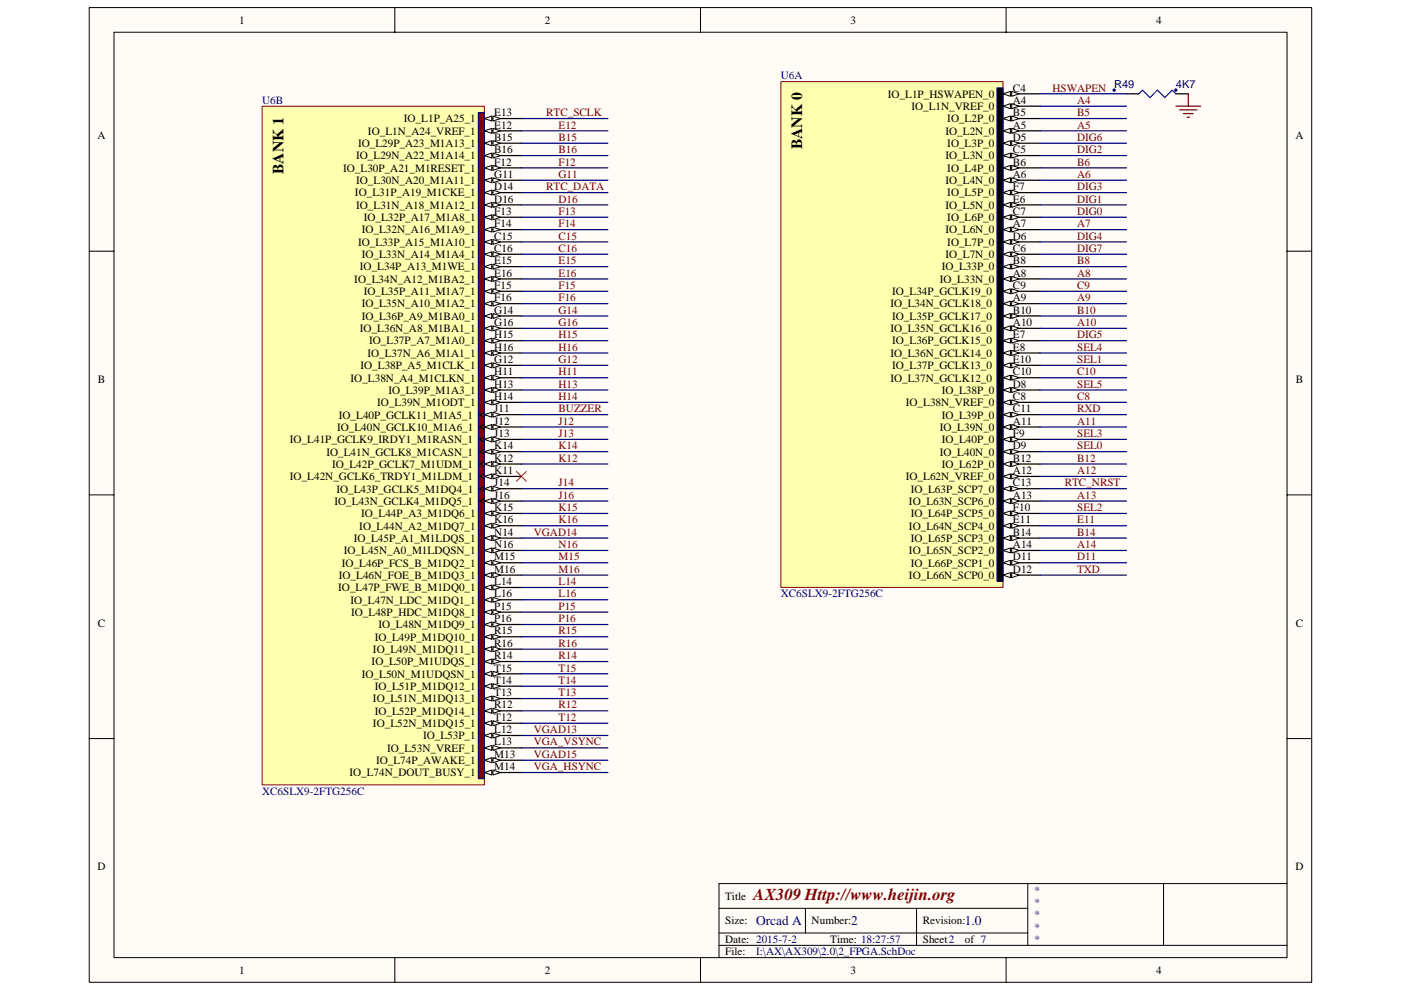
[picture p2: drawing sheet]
<svg xmlns="http://www.w3.org/2000/svg" width="297mm" height="210mm" viewBox="0 0 297 210" stroke-linecap="round" stroke-linejoin="round" font-family="sans-serif">
<path d="M18.9 1.6h259.2v206.7h-259.2z" fill="#fffcf8"/>
<path d="M18.9 1.6h259.2v206.7h-259.2z" fill="none" stroke="#000" stroke-width=".21"/>
<path d="M24.2 6.9h248.7v196.2h-248.7z" fill="#fffcf8"/>
<g fill="none" stroke="#000" stroke-width=".21">
<path d="M24.2 6.8h248.7v196.3h-248.7zM83.7 1.6v5.2M148.5 1.6v5.2M213.3 1.6v5.2M18.9 53.3h5.2M272.9 53.3h5.2M18.9 105h5.2M272.9 105h5.2M18.9 156.7h5.2M272.9 156.7h5.2M152.4 197.9h65.5M152.4 192.7h65.5"/>
<path d="M170.8 192.7v5.2M194.3 192.7v7.8M217.9 187.4v13.1M246.7 187.4h-94.3v15.7M272.9 187.4h-26.2v13.1M83.7 203.1v5.3M148.5 203.1v5.3M152.4 200.5h120.5M213.3 203.1v5.3"/>
</g>
<path d="M55.6 22.6h47.1v143.9h-47.1z" fill="#ffffb0"/>
<path d="M55.6 22.5h47.1v144h-47.1z" fill="none" stroke="#800000" stroke-width=".21"/>
<path d="M101.4 23.9h1.3v141.3h-1.3z" fill="#800000"/>
<path d="M101.4 23.9h1.3v141.3h-1.3z" fill="none" stroke="#000080" stroke-width=".21"/>
<path d="M102.7 25.1h7.9" fill="none" stroke="#000" stroke-width=".26"/>
<g fill="#fffcf8" stroke="#000" stroke-width=".21">
<path d="M102.7 25.1l1.6-.5v1.1z"/>
<path d="M104.5 24.6l1.6 .5-1.6 .6z"/>
</g>
<path d="M102.7 27.7h7.9" fill="none" stroke="#000" stroke-width=".26"/>
<g fill="#fffcf8" stroke="#000" stroke-width=".21">
<path d="M102.7 27.7l1.6-.5v1.1z"/>
<path d="M104.5 27.2l1.6 .5-1.6 .6z"/>
</g>
<path d="M102.7 30.4h7.9" fill="none" stroke="#000" stroke-width=".26"/>
<g fill="#fffcf8" stroke="#000" stroke-width=".21">
<path d="M102.7 30.4l1.6-.6v1.1z"/>
<path d="M104.5 29.8l1.6 .6-1.6 .5z"/>
</g>
<path d="M102.7 33h7.9" fill="none" stroke="#000" stroke-width=".26"/>
<g fill="#fffcf8" stroke="#000" stroke-width=".21">
<path d="M102.7 33l1.6-.5v1z"/>
<path d="M104.5 32.5l1.6 .5-1.6 .5z"/>
</g>
<path d="M102.7 35.6h7.9" fill="none" stroke="#000" stroke-width=".26"/>
<g fill="#fffcf8" stroke="#000" stroke-width=".21">
<path d="M102.7 35.6l1.6-.5v1z"/>
<path d="M104.5 35.1l1.6 .5-1.6 .5z"/>
</g>
<path d="M102.7 38.2h7.9" fill="none" stroke="#000" stroke-width=".26"/>
<g fill="#fffcf8" stroke="#000" stroke-width=".21">
<path d="M102.7 38.2l1.6-.5v1.1z"/>
<path d="M104.5 37.7l1.6 .5-1.6 .6z"/>
</g>
<path d="M102.7 40.9h7.9" fill="none" stroke="#000" stroke-width=".26"/>
<g fill="#fffcf8" stroke="#000" stroke-width=".21">
<path d="M102.7 40.9l1.6-.6v1.1z"/>
<path d="M104.5 40.3l1.6 .6-1.6 .5z"/>
</g>
<path d="M102.7 43.5h7.9" fill="none" stroke="#000" stroke-width=".26"/>
<g fill="#fffcf8" stroke="#000" stroke-width=".21">
<path d="M102.7 43.5l1.6-.6v1.1z"/>
<path d="M104.5 42.9l1.6 .6-1.6 .5z"/>
</g>
<path d="M102.7 46.1h7.9" fill="none" stroke="#000" stroke-width=".26"/>
<g fill="#fffcf8" stroke="#000" stroke-width=".21">
<path d="M102.7 46.1l1.6-.5v1z"/>
<path d="M104.5 45.6l1.6 .5-1.6 .5z"/>
</g>
<path d="M102.7 48.7h7.9" fill="none" stroke="#000" stroke-width=".26"/>
<g fill="#fffcf8" stroke="#000" stroke-width=".21">
<path d="M102.7 48.7l1.6-.5v1z"/>
<path d="M104.5 48.2l1.6 .5-1.6 .5z"/>
</g>
<path d="M102.7 51.3h7.9" fill="none" stroke="#000" stroke-width=".26"/>
<g fill="#fffcf8" stroke="#000" stroke-width=".21">
<path d="M102.7 51.3l1.6-.5v1z"/>
<path d="M104.5 50.8l1.6 .5-1.6 .5z"/>
</g>
<path d="M102.7 53.9h7.9" fill="none" stroke="#000" stroke-width=".26"/>
<g fill="#fffcf8" stroke="#000" stroke-width=".21">
<path d="M102.7 53.9l1.6-.5v1.1z"/>
<path d="M104.5 53.4l1.6 .5-1.6 .6z"/>
</g>
<path d="M102.7 56.6h7.9" fill="none" stroke="#000" stroke-width=".26"/>
<g fill="#fffcf8" stroke="#000" stroke-width=".21">
<path d="M102.7 56.6l1.6-.6v1.1z"/>
<path d="M104.5 56l1.6 .6-1.6 .5z"/>
</g>
<path d="M102.7 59.2h7.9" fill="none" stroke="#000" stroke-width=".26"/>
<g fill="#fffcf8" stroke="#000" stroke-width=".21">
<path d="M102.7 59.2l1.6-.5v1z"/>
<path d="M104.5 58.7l1.6 .5-1.6 .5z"/>
</g>
<path d="M102.7 61.8h7.9" fill="none" stroke="#000" stroke-width=".26"/>
<g fill="#fffcf8" stroke="#000" stroke-width=".21">
<path d="M102.7 61.8l1.6-.5v1z"/>
<path d="M104.5 61.3l1.6 .5-1.6 .5z"/>
</g>
<path d="M102.7 64.4h7.9" fill="none" stroke="#000" stroke-width=".26"/>
<g fill="#fffcf8" stroke="#000" stroke-width=".21">
<path d="M102.7 64.4l1.6-.5v1z"/>
<path d="M104.5 63.9l1.6 .5-1.6 .5z"/>
</g>
<path d="M102.7 67h7.9" fill="none" stroke="#000" stroke-width=".26"/>
<g fill="#fffcf8" stroke="#000" stroke-width=".21">
<path d="M102.7 67l1.6-.5v1z"/>
<path d="M104.5 66.5l1.6 .5-1.6 .5z"/>
</g>
<path d="M102.7 69.6h7.9" fill="none" stroke="#000" stroke-width=".26"/>
<g fill="#fffcf8" stroke="#000" stroke-width=".21">
<path d="M102.7 69.6l1.6-.5v1.1z"/>
<path d="M104.5 69.1l1.6 .5-1.6 .6z"/>
</g>
<path d="M102.7 72.3h7.9" fill="none" stroke="#000" stroke-width=".26"/>
<g fill="#fffcf8" stroke="#000" stroke-width=".21">
<path d="M102.7 72.3l1.6-.6v1.1z"/>
<path d="M104.5 71.7l1.6 .6-1.6 .5z"/>
</g>
<path d="M102.7 74.9h7.9" fill="none" stroke="#000" stroke-width=".26"/>
<g fill="#fffcf8" stroke="#000" stroke-width=".21">
<path d="M102.7 74.9l1.6-.6v1.1z"/>
<path d="M104.5 74.3l1.6 .6-1.6 .5z"/>
</g>
<path d="M102.7 77.5h7.9" fill="none" stroke="#000" stroke-width=".26"/>
<g fill="#fffcf8" stroke="#000" stroke-width=".21">
<path d="M102.7 77.5l1.6-.5v1z"/>
<path d="M104.5 77l1.6 .5-1.6 .5z"/>
</g>
<path d="M102.7 80.1h7.9" fill="none" stroke="#000" stroke-width=".26"/>
<g fill="#fffcf8" stroke="#000" stroke-width=".21">
<path d="M102.7 80.1l1.6-.5v1z"/>
<path d="M104.5 79.6l1.6 .5-1.6 .5z"/>
</g>
<path d="M102.7 82.7h7.9" fill="none" stroke="#000" stroke-width=".26"/>
<g fill="#fffcf8" stroke="#000" stroke-width=".21">
<path d="M102.7 82.7l1.6-.5v1z"/>
<path d="M104.5 82.2l1.6 .5-1.6 .5z"/>
</g>
<path d="M102.7 85.3h7.9" fill="none" stroke="#000" stroke-width=".26"/>
<g fill="#fffcf8" stroke="#000" stroke-width=".21">
<path d="M102.7 85.3l1.6-.5v1.1z"/>
<path d="M104.5 84.8l1.6 .5-1.6 .6z"/>
</g>
<path d="M102.7 87.9h7.9" fill="none" stroke="#000" stroke-width=".26"/>
<path d="M102.7 87.4l-1.1 .5 1.1 .6" fill="none" stroke="#000" stroke-width=".21"/>
<g fill="#fffcf8" stroke="#000" stroke-width=".21">
<path d="M102.7 87.9l1.6-.5v1.1z"/>
<path d="M104.5 87.4l1.6 .5-1.6 .6z"/>
</g>
<path d="M102.7 90.6h7.9" fill="none" stroke="#000" stroke-width=".26"/>
<path d="M102.7 90l-1.1 .6 1.1 .5" fill="none" stroke="#000" stroke-width=".21"/>
<g fill="#fffcf8" stroke="#000" stroke-width=".21">
<path d="M102.7 90.6l1.6-.6v1.1z"/>
<path d="M104.5 90l1.6 .6-1.6 .5z"/>
</g>
<path d="M102.7 93.2h7.9" fill="none" stroke="#000" stroke-width=".26"/>
<path d="M102.7 92.7l-1.1 .5 1.1 .5" fill="none" stroke="#000" stroke-width=".21"/>
<g fill="#fffcf8" stroke="#000" stroke-width=".21">
<path d="M102.7 93.2l1.6-.5v1z"/>
<path d="M104.5 92.7l1.6 .5-1.6 .5z"/>
</g>
<path d="M102.7 95.8h7.9" fill="none" stroke="#000" stroke-width=".26"/>
<path d="M102.7 95.3l-1.1 .5 1.1 .5" fill="none" stroke="#000" stroke-width=".21"/>
<g fill="#fffcf8" stroke="#000" stroke-width=".21">
<path d="M102.7 95.8l1.6-.5v1z"/>
<path d="M104.5 95.3l1.6 .5-1.6 .5z"/>
</g>
<path d="M102.7 98.4h7.9" fill="none" stroke="#000" stroke-width=".26"/>
<path d="M102.7 97.9l-1.1 .5 1.1 .6" fill="none" stroke="#000" stroke-width=".21"/>
<g fill="#fffcf8" stroke="#000" stroke-width=".21">
<path d="M102.7 98.4l1.6-.5v1.1z"/>
<path d="M104.5 97.9l1.6 .5-1.6 .6z"/>
</g>
<path d="M102.7 101h7.9" fill="none" stroke="#000" stroke-width=".26"/>
<path d="M102.7 100.5l-1.1 .5 1.1 .6" fill="none" stroke="#000" stroke-width=".21"/>
<g fill="#fffcf8" stroke="#000" stroke-width=".21">
<path d="M102.7 101l1.6-.5v1.1z"/>
<path d="M104.5 100.5l1.6 .5-1.6 .6z"/>
</g>
<path d="M102.7 103.7h7.9" fill="none" stroke="#000" stroke-width=".26"/>
<path d="M102.7 103.1l-1.1 .6 1.1 .5" fill="none" stroke="#000" stroke-width=".21"/>
<g fill="#fffcf8" stroke="#000" stroke-width=".21">
<path d="M102.7 103.7l1.6-.6v1.1z"/>
<path d="M104.5 103.1l1.6 .6-1.6 .5z"/>
</g>
<path d="M102.7 106.3h7.9" fill="none" stroke="#000" stroke-width=".26"/>
<path d="M102.7 105.7l-1.1 .6 1.1 .5" fill="none" stroke="#000" stroke-width=".21"/>
<g fill="#fffcf8" stroke="#000" stroke-width=".21">
<path d="M102.7 106.3l1.6-.6v1.1z"/>
<path d="M104.5 105.7l1.6 .6-1.6 .5z"/>
</g>
<path d="M102.7 108.9h7.9" fill="none" stroke="#000" stroke-width=".26"/>
<g fill="#fffcf8" stroke="#000" stroke-width=".21">
<path d="M102.7 108.9l1.6-.5v1z"/>
<path d="M104.5 108.4l1.6 .5-1.6 .5z"/>
</g>
<path d="M102.7 111.5h7.9" fill="none" stroke="#000" stroke-width=".26"/>
<g fill="#fffcf8" stroke="#000" stroke-width=".21">
<path d="M102.7 111.5l1.6-.5v1z"/>
<path d="M104.5 111l1.6 .5-1.6 .5z"/>
</g>
<path d="M102.7 114.1h7.9" fill="none" stroke="#000" stroke-width=".26"/>
<g fill="#fffcf8" stroke="#000" stroke-width=".21">
<path d="M102.7 114.1l1.6-.5v1.1z"/>
<path d="M104.5 113.6l1.6 .5-1.6 .6z"/>
</g>
<path d="M102.7 116.8h7.9" fill="none" stroke="#000" stroke-width=".26"/>
<g fill="#fffcf8" stroke="#000" stroke-width=".21">
<path d="M102.7 116.8l1.6-.6v1.1z"/>
<path d="M104.5 116.2l1.6 .6-1.6 .5z"/>
</g>
<path d="M102.7 119.4h7.9" fill="none" stroke="#000" stroke-width=".26"/>
<g fill="#fffcf8" stroke="#000" stroke-width=".21">
<path d="M102.7 119.4l1.6-.5v1z"/>
<path d="M104.5 118.9l1.6 .5-1.6 .5z"/>
</g>
<path d="M102.7 122h7.9" fill="none" stroke="#000" stroke-width=".26"/>
<g fill="#fffcf8" stroke="#000" stroke-width=".21">
<path d="M102.7 122l1.6-.5v1z"/>
<path d="M104.5 121.5l1.6 .5-1.6 .5z"/>
</g>
<path d="M102.7 124.6h7.9" fill="none" stroke="#000" stroke-width=".26"/>
<g fill="#fffcf8" stroke="#000" stroke-width=".21">
<path d="M102.7 124.6l1.6-.5v1z"/>
<path d="M104.5 124.1l1.6 .5-1.6 .5z"/>
</g>
<path d="M102.7 127.2h7.9" fill="none" stroke="#000" stroke-width=".26"/>
<g fill="#fffcf8" stroke="#000" stroke-width=".21">
<path d="M102.7 127.2l1.6-.5v1z"/>
<path d="M104.5 126.7l1.6 .5-1.6 .5z"/>
</g>
<path d="M102.7 129.8h7.9" fill="none" stroke="#000" stroke-width=".26"/>
<g fill="#fffcf8" stroke="#000" stroke-width=".21">
<path d="M102.7 129.8l1.6-.5v1.1z"/>
<path d="M104.5 129.3l1.6 .5-1.6 .6z"/>
</g>
<path d="M102.7 132.5h7.9" fill="none" stroke="#000" stroke-width=".26"/>
<g fill="#fffcf8" stroke="#000" stroke-width=".21">
<path d="M102.7 132.5l1.6-.6v1.1z"/>
<path d="M104.5 131.9l1.6 .6-1.6 .5z"/>
</g>
<path d="M102.7 135.1h7.9" fill="none" stroke="#000" stroke-width=".26"/>
<g fill="#fffcf8" stroke="#000" stroke-width=".21">
<path d="M102.7 135.1l1.6-.5v1z"/>
<path d="M104.5 134.6l1.6 .5-1.6 .5z"/>
</g>
<path d="M102.7 137.7h7.9" fill="none" stroke="#000" stroke-width=".26"/>
<g fill="#fffcf8" stroke="#000" stroke-width=".21">
<path d="M102.7 137.7l1.6-.5v1z"/>
<path d="M104.5 137.2l1.6 .5-1.6 .5z"/>
</g>
<path d="M102.7 140.3h7.9" fill="none" stroke="#000" stroke-width=".26"/>
<g fill="#fffcf8" stroke="#000" stroke-width=".21">
<path d="M102.7 140.3l1.6-.5v1z"/>
<path d="M104.5 139.8l1.6 .5-1.6 .5z"/>
</g>
<path d="M102.7 142.9h7.9" fill="none" stroke="#000" stroke-width=".26"/>
<g fill="#fffcf8" stroke="#000" stroke-width=".21">
<path d="M102.7 142.9l1.6-.5v1z"/>
<path d="M104.5 142.4l1.6 .5-1.6 .5z"/>
</g>
<path d="M102.7 145.5h7.9" fill="none" stroke="#000" stroke-width=".26"/>
<g fill="#fffcf8" stroke="#000" stroke-width=".21">
<path d="M102.7 145.5l1.6-.5v1.1z"/>
<path d="M104.5 145l1.6 .5-1.6 .6z"/>
</g>
<path d="M102.7 148.2h7.9" fill="none" stroke="#000" stroke-width=".26"/>
<g fill="#fffcf8" stroke="#000" stroke-width=".21">
<path d="M102.7 148.2l1.6-.6v1.1z"/>
<path d="M104.5 147.6l1.6 .6-1.6 .5z"/>
</g>
<path d="M102.7 150.8h7.9" fill="none" stroke="#000" stroke-width=".26"/>
<g fill="#fffcf8" stroke="#000" stroke-width=".21">
<path d="M102.7 150.8l1.6-.6v1.1z"/>
<path d="M104.5 150.2l1.6 .6-1.6 .5z"/>
</g>
<path d="M102.7 153.4h7.9" fill="none" stroke="#000" stroke-width=".26"/>
<g fill="#fffcf8" stroke="#000" stroke-width=".21">
<path d="M102.7 153.4l1.6-.5v1z"/>
<path d="M104.5 152.9l1.6 .5-1.6 .5z"/>
</g>
<path d="M102.7 156h7.9" fill="none" stroke="#000" stroke-width=".26"/>
<g fill="#fffcf8" stroke="#000" stroke-width=".21">
<path d="M102.7 156l1.6-.5v1z"/>
<path d="M104.5 155.5l1.6 .5-1.6 .5z"/>
</g>
<path d="M102.7 158.6h7.9" fill="none" stroke="#000" stroke-width=".26"/>
<g fill="#fffcf8" stroke="#000" stroke-width=".21">
<path d="M102.7 158.6l1.6-.5v1.1z"/>
<path d="M104.5 158.1l1.6 .5-1.6 .6z"/>
</g>
<path d="M102.7 161.2h7.9" fill="none" stroke="#000" stroke-width=".26"/>
<g fill="#fffcf8" stroke="#000" stroke-width=".21">
<path d="M102.7 161.2l1.6-.5v1.1z"/>
<path d="M104.5 160.7l1.6 .5-1.6 .6z"/>
</g>
<path d="M102.7 163.9h7.9" fill="none" stroke="#000" stroke-width=".26"/>
<g fill="#fffcf8" stroke="#000" stroke-width=".21">
<path d="M102.7 163.9l1.6-.6v1.1z"/>
<path d="M104.5 163.3l1.6 .6-1.6 .5z"/>
</g>
<path d="M165.6 17.3h47.1v107.3h-47.1z" fill="#ffffb0"/>
<path d="M165.6 17.3h47.1v107.3h-47.1z" fill="none" stroke="#800000" stroke-width=".21"/>
<path d="M211.4 18.6h1.3v104.7h-1.3z" fill="#000"/>
<path d="M211.4 18.6h1.3v104.7h-1.3z" fill="none" stroke="#000080" stroke-width=".21"/>
<path d="M212.7 19.9h7.8" fill="none" stroke="#000" stroke-width=".26"/>
<g fill="#fffcf8" stroke="#000" stroke-width=".21">
<path d="M212.7 19.9l1.5-.5v1z"/>
<path d="M214.5 19.4l1.6 .5-1.6 .5z"/>
</g>
<path d="M212.7 22.5h7.8" fill="none" stroke="#000" stroke-width=".26"/>
<g fill="#fffcf8" stroke="#000" stroke-width=".21">
<path d="M212.7 22.5l1.5-.5v1.1z"/>
<path d="M214.5 22l1.6 .5-1.6 .6z"/>
</g>
<path d="M212.7 25.1h7.8" fill="none" stroke="#000" stroke-width=".26"/>
<g fill="#fffcf8" stroke="#000" stroke-width=".21">
<path d="M212.7 25.1l1.5-.5v1.1z"/>
<path d="M214.5 24.6l1.6 .5-1.6 .6z"/>
</g>
<path d="M212.7 27.7h7.8" fill="none" stroke="#000" stroke-width=".26"/>
<g fill="#fffcf8" stroke="#000" stroke-width=".21">
<path d="M212.7 27.7l1.5-.5v1.1z"/>
<path d="M214.5 27.2l1.6 .5-1.6 .6z"/>
</g>
<path d="M212.7 30.4h7.8" fill="none" stroke="#000" stroke-width=".26"/>
<g fill="#fffcf8" stroke="#000" stroke-width=".21">
<path d="M212.7 30.4l1.5-.6v1.1z"/>
<path d="M214.5 29.8l1.6 .6-1.6 .5z"/>
</g>
<path d="M212.7 33h7.8" fill="none" stroke="#000" stroke-width=".26"/>
<g fill="#fffcf8" stroke="#000" stroke-width=".21">
<path d="M212.7 33l1.5-.5v1z"/>
<path d="M214.5 32.5l1.6 .5-1.6 .5z"/>
</g>
<path d="M212.7 35.6h7.8" fill="none" stroke="#000" stroke-width=".26"/>
<g fill="#fffcf8" stroke="#000" stroke-width=".21">
<path d="M212.7 35.6l1.5-.5v1z"/>
<path d="M214.5 35.1l1.6 .5-1.6 .5z"/>
</g>
<path d="M212.7 38.2h7.8" fill="none" stroke="#000" stroke-width=".26"/>
<g fill="#fffcf8" stroke="#000" stroke-width=".21">
<path d="M212.7 38.2l1.5-.5v1.1z"/>
<path d="M214.5 37.7l1.6 .5-1.6 .6z"/>
</g>
<path d="M212.7 40.9h7.8" fill="none" stroke="#000" stroke-width=".26"/>
<g fill="#fffcf8" stroke="#000" stroke-width=".21">
<path d="M212.7 40.9l1.5-.6v1.1z"/>
<path d="M214.5 40.3l1.6 .6-1.6 .5z"/>
</g>
<path d="M212.7 43.5h7.8" fill="none" stroke="#000" stroke-width=".26"/>
<g fill="#fffcf8" stroke="#000" stroke-width=".21">
<path d="M212.7 43.5l1.5-.6v1.1z"/>
<path d="M214.5 42.9l1.6 .6-1.6 .5z"/>
</g>
<path d="M212.7 46.1h7.8" fill="none" stroke="#000" stroke-width=".26"/>
<g fill="#fffcf8" stroke="#000" stroke-width=".21">
<path d="M212.7 46.1l1.5-.5v1z"/>
<path d="M214.5 45.6l1.6 .5-1.6 .5z"/>
</g>
<path d="M212.7 48.7h7.8" fill="none" stroke="#000" stroke-width=".26"/>
<g fill="#fffcf8" stroke="#000" stroke-width=".21">
<path d="M212.7 48.7l1.5-.5v1z"/>
<path d="M214.5 48.2l1.6 .5-1.6 .5z"/>
</g>
<path d="M212.7 51.3h7.8" fill="none" stroke="#000" stroke-width=".26"/>
<g fill="#fffcf8" stroke="#000" stroke-width=".21">
<path d="M212.7 51.3l1.5-.5v1z"/>
<path d="M214.5 50.8l1.6 .5-1.6 .5z"/>
</g>
<path d="M212.7 53.9h7.8" fill="none" stroke="#000" stroke-width=".26"/>
<g fill="#fffcf8" stroke="#000" stroke-width=".21">
<path d="M212.7 53.9l1.5-.5v1.1z"/>
<path d="M214.5 53.4l1.6 .5-1.6 .6z"/>
</g>
<path d="M212.7 56.6h7.8" fill="none" stroke="#000" stroke-width=".26"/>
<g fill="#fffcf8" stroke="#000" stroke-width=".21">
<path d="M212.7 56.6l1.5-.6v1.1z"/>
<path d="M214.5 56l1.6 .6-1.6 .5z"/>
</g>
<path d="M212.7 59.2h7.8" fill="none" stroke="#000" stroke-width=".26"/>
<g fill="#fffcf8" stroke="#000" stroke-width=".21">
<path d="M212.7 59.2l1.5-.5v1z"/>
<path d="M214.5 58.7l1.6 .5-1.6 .5z"/>
</g>
<path d="M212.7 61.8h7.8" fill="none" stroke="#000" stroke-width=".26"/>
<path d="M212.7 61.3l-1.1 .5 1.1 .5" fill="none" stroke="#000" stroke-width=".21"/>
<g fill="#fffcf8" stroke="#000" stroke-width=".21">
<path d="M212.7 61.8l1.5-.5v1z"/>
<path d="M214.5 61.3l1.6 .5-1.6 .5z"/>
</g>
<path d="M212.7 64.4h7.8" fill="none" stroke="#000" stroke-width=".26"/>
<path d="M212.7 63.9l-1.1 .5 1.1 .5" fill="none" stroke="#000" stroke-width=".21"/>
<g fill="#fffcf8" stroke="#000" stroke-width=".21">
<path d="M212.7 64.4l1.5-.5v1z"/>
<path d="M214.5 63.9l1.6 .5-1.6 .5z"/>
</g>
<path d="M212.7 67h7.8" fill="none" stroke="#000" stroke-width=".26"/>
<path d="M212.7 66.5l-1.1 .5 1.1 .5" fill="none" stroke="#000" stroke-width=".21"/>
<g fill="#fffcf8" stroke="#000" stroke-width=".21">
<path d="M212.7 67l1.5-.5v1z"/>
<path d="M214.5 66.5l1.6 .5-1.6 .5z"/>
</g>
<path d="M212.7 69.6h7.8" fill="none" stroke="#000" stroke-width=".26"/>
<path d="M212.7 69.1l-1.1 .5 1.1 .6" fill="none" stroke="#000" stroke-width=".21"/>
<g fill="#fffcf8" stroke="#000" stroke-width=".21">
<path d="M212.7 69.6l1.5-.5v1.1z"/>
<path d="M214.5 69.1l1.6 .5-1.6 .6z"/>
</g>
<path d="M212.7 72.3h7.8" fill="none" stroke="#000" stroke-width=".26"/>
<path d="M212.7 71.7l-1.1 .6 1.1 .5" fill="none" stroke="#000" stroke-width=".21"/>
<g fill="#fffcf8" stroke="#000" stroke-width=".21">
<path d="M212.7 72.3l1.5-.6v1.1z"/>
<path d="M214.5 71.7l1.6 .6-1.6 .5z"/>
</g>
<path d="M212.7 74.9h7.8" fill="none" stroke="#000" stroke-width=".26"/>
<path d="M212.7 74.3l-1.1 .6 1.1 .5" fill="none" stroke="#000" stroke-width=".21"/>
<g fill="#fffcf8" stroke="#000" stroke-width=".21">
<path d="M212.7 74.9l1.5-.6v1.1z"/>
<path d="M214.5 74.3l1.6 .6-1.6 .5z"/>
</g>
<path d="M212.7 77.5h7.8" fill="none" stroke="#000" stroke-width=".26"/>
<path d="M212.7 77l-1.1 .5 1.1 .5" fill="none" stroke="#000" stroke-width=".21"/>
<g fill="#fffcf8" stroke="#000" stroke-width=".21">
<path d="M212.7 77.5l1.5-.5v1z"/>
<path d="M214.5 77l1.6 .5-1.6 .5z"/>
</g>
<path d="M212.7 80.1h7.8" fill="none" stroke="#000" stroke-width=".26"/>
<path d="M212.7 79.6l-1.1 .5 1.1 .5" fill="none" stroke="#000" stroke-width=".21"/>
<g fill="#fffcf8" stroke="#000" stroke-width=".21">
<path d="M212.7 80.1l1.5-.5v1z"/>
<path d="M214.5 79.6l1.6 .5-1.6 .5z"/>
</g>
<path d="M212.7 82.7h7.8" fill="none" stroke="#000" stroke-width=".26"/>
<g fill="#fffcf8" stroke="#000" stroke-width=".21">
<path d="M212.7 82.7l1.5-.5v1z"/>
<path d="M214.5 82.2l1.6 .5-1.6 .5z"/>
</g>
<path d="M212.7 85.3h7.8" fill="none" stroke="#000" stroke-width=".26"/>
<g fill="#fffcf8" stroke="#000" stroke-width=".21">
<path d="M212.7 85.3l1.5-.5v1.1z"/>
<path d="M214.5 84.8l1.6 .5-1.6 .6z"/>
</g>
<path d="M212.7 87.9h7.8" fill="none" stroke="#000" stroke-width=".26"/>
<g fill="#fffcf8" stroke="#000" stroke-width=".21">
<path d="M212.7 87.9l1.5-.5v1.1z"/>
<path d="M214.5 87.4l1.6 .5-1.6 .6z"/>
</g>
<path d="M212.7 90.6h7.8" fill="none" stroke="#000" stroke-width=".26"/>
<g fill="#fffcf8" stroke="#000" stroke-width=".21">
<path d="M212.7 90.6l1.5-.6v1.1z"/>
<path d="M214.5 90l1.6 .6-1.6 .5z"/>
</g>
<path d="M212.7 93.2h7.8" fill="none" stroke="#000" stroke-width=".26"/>
<g fill="#fffcf8" stroke="#000" stroke-width=".21">
<path d="M212.7 93.2l1.5-.5v1z"/>
<path d="M214.5 92.7l1.6 .5-1.6 .5z"/>
</g>
<path d="M212.7 95.8h7.8" fill="none" stroke="#000" stroke-width=".26"/>
<g fill="#fffcf8" stroke="#000" stroke-width=".21">
<path d="M212.7 95.8l1.5-.5v1z"/>
<path d="M214.5 95.3l1.6 .5-1.6 .5z"/>
</g>
<path d="M212.7 98.4h7.8" fill="none" stroke="#000" stroke-width=".26"/>
<g fill="#fffcf8" stroke="#000" stroke-width=".21">
<path d="M212.7 98.4l1.5-.5v1.1z"/>
<path d="M214.5 97.9l1.6 .5-1.6 .6z"/>
</g>
<path d="M212.7 101h7.8" fill="none" stroke="#000" stroke-width=".26"/>
<g fill="#fffcf8" stroke="#000" stroke-width=".21">
<path d="M212.7 101l1.5-.5v1.1z"/>
<path d="M214.5 100.5l1.6 .5-1.6 .6z"/>
</g>
<path d="M212.7 103.7h7.8" fill="none" stroke="#000" stroke-width=".26"/>
<g fill="#fffcf8" stroke="#000" stroke-width=".21">
<path d="M212.7 103.7l1.5-.6v1.1z"/>
<path d="M214.5 103.1l1.6 .6-1.6 .5z"/>
</g>
<path d="M212.7 106.3h7.8" fill="none" stroke="#000" stroke-width=".26"/>
<g fill="#fffcf8" stroke="#000" stroke-width=".21">
<path d="M212.7 106.3l1.5-.6v1.1z"/>
<path d="M214.5 105.7l1.6 .6-1.6 .5z"/>
</g>
<path d="M212.7 108.9h7.8" fill="none" stroke="#000" stroke-width=".26"/>
<g fill="#fffcf8" stroke="#000" stroke-width=".21">
<path d="M212.7 108.9l1.5-.5v1z"/>
<path d="M214.5 108.4l1.6 .5-1.6 .5z"/>
</g>
<path d="M212.7 111.5h7.8" fill="none" stroke="#000" stroke-width=".26"/>
<g fill="#fffcf8" stroke="#000" stroke-width=".21">
<path d="M212.7 111.5l1.5-.5v1z"/>
<path d="M214.5 111l1.6 .5-1.6 .5z"/>
</g>
<path d="M212.7 114.1h7.8" fill="none" stroke="#000" stroke-width=".26"/>
<g fill="#fffcf8" stroke="#000" stroke-width=".21">
<path d="M212.7 114.1l1.5-.5v1.1z"/>
<path d="M214.5 113.6l1.6 .5-1.6 .6z"/>
</g>
<path d="M212.7 116.8h7.8" fill="none" stroke="#000" stroke-width=".26"/>
<g fill="#fffcf8" stroke="#000" stroke-width=".21">
<path d="M212.7 116.8l1.5-.6v1.1z"/>
<path d="M214.5 116.2l1.6 .6-1.6 .5z"/>
</g>
<path d="M212.7 119.4h7.8" fill="none" stroke="#000" stroke-width=".26"/>
<g fill="#fffcf8" stroke="#000" stroke-width=".21">
<path d="M212.7 119.4l1.5-.5v1z"/>
<path d="M214.5 118.9l1.6 .5-1.6 .5z"/>
</g>
<path d="M212.7 122h7.8" fill="none" stroke="#000" stroke-width=".26"/>
<g fill="#fffcf8" stroke="#000" stroke-width=".21">
<path d="M212.7 122l1.5-.5v1z"/>
<path d="M214.5 121.5l1.6 .5-1.6 .5z"/>
</g>
<g fill="none" stroke="#000080" stroke-width=".26">
<path d="M220.5 19.9h18.3M110.6 25.1h18.3M110.6 27.7h18.3M110.6 30.4h18.3M110.6 33h18.3M110.6 35.6h18.3M110.6 38.2h18.3M220.5 22.5h18.3M220.5 25.1h18.3M220.5 27.7h18.3M220.5 30.4h18.3M220.5 33h18.3"/>
<path d="M220.5 35.6h18.3M220.5 38.2h18.3M110.6 43.5h18.3M110.6 46.1h18.3M110.6 48.7h18.3M110.6 51.3h18.3M110.6 53.9h18.3M110.6 56.6h18.3M110.6 59.2h18.3M110.6 40.9h18.3M220.5 43.5h18.3M220.5 46.1h18.3"/>
<path d="M220.5 48.7h18.3M220.5 51.3h18.3M220.5 53.9h18.3M220.5 56.6h18.3M220.5 59.2h18.3M220.5 40.9h18.3M110.6 61.8h18.3M110.6 64.4h18.3M110.6 67h18.3M110.6 69.6h18.3M110.6 72.3h18.3M110.6 74.9h18.3"/>
<path d="M110.6 77.5h18.3M220.5 61.8h18.3M220.5 64.4h18.3M220.5 67h18.3M220.5 69.6h18.3M220.5 72.3h18.3M220.5 74.9h18.3M220.5 77.5h18.3M110.6 80.1h18.3M110.6 82.7h18.3M110.6 85.3h18.3M110.6 87.9h18.3"/>
<path d="M110.6 90.6h18.3M110.6 93.2h18.3M110.6 95.8h18.3M110.6 98.4h18.3M220.5 80.1h18.3M220.5 82.7h18.3M220.5 85.3h18.3M220.5 87.9h18.3M220.5 90.6h18.3M220.5 93.2h18.3M220.5 95.8h18.3M220.5 98.4h18.3"/>
<path d="M110.6 103.7h18.3M110.6 106.3h18.3M110.6 108.9h18.3M110.6 111.5h18.3M110.6 114.1h18.3M110.6 116.8h18.3M110.6 119.4h18.3M220.5 101h18.3M220.5 103.7h18.3M220.5 106.3h18.3M220.5 108.9h18.3M220.5 111.5h18.3"/>
<path d="M220.5 114.1h18.3M220.5 116.8h18.3M220.5 119.4h18.3M110.6 122h18.3M110.6 124.6h18.3M110.6 127.2h18.3M110.6 129.8h18.3M110.6 132.5h18.3M110.6 135.1h18.3M110.6 137.7h18.3M220.5 122h18.3M110.6 140.3h18.3"/>
<path d="M110.6 142.9h18.3M110.6 145.5h18.3M110.6 148.2h18.3M110.6 150.8h18.3M110.6 153.4h18.3M110.6 156h18.3M110.6 158.6h18.3M110.6 161.2h18.3M110.6 163.9h18.3"/>
</g>
<path d="M109.5 100l2.1 2.1M111.6 100l-2.1 2.1" fill="none" stroke="#f00" stroke-width=".21"/>
<path d="M241.5 19.9l.7-.8 1.6 1.6 1.6-1.6 1.6 1.6 1.5-1.6 .8 .8" fill="none" stroke="#00f" stroke-width=".26"/>
<path d="M238.8 19.9h2.7M249.3 19.9h2.6" fill="none" stroke="#000" stroke-width=".26"/>
<g fill="#000080" stroke="#000080" stroke-width=".21">
<path d="M249.1 18.9l.4 .1v.3h-.4z" fill-rule="evenodd"/>
<circle cx="236.2" cy="19.1" r=".25"/>
</g>
<path d="M251.9 19.9v2.6M249.3 22.5h5.2M250.1 23.3h3.7M250.9 24.1h2.1M251.7 24.9h.5" fill="none" stroke="#800000" stroke-width=".26"/>
<text font-size="3.5" fill="#800000" x="159.8" y="190.8">AX309 Http://www.heijin.org</text>
<g font-size="3.3">
<text x="170.1" y="31.7" transform="rotate(-90 170.1 31.7)">BANK 0</text>
<text x="60.1" y="36.9" transform="rotate(-90 60.1 36.9)">BANK 1</text>
</g>
<g font-size="2.8" fill="#000080">
<text x="160.3" y="196.2">Orcad A</text>
<text x="180.5" y="196.2">2</text>
<text x="204.6" y="196.2">1.0</text>
</g>
<g font-size="2.4">
<text x="50.7" y="5">1</text>
<text x="115.5" y="5">2</text>
<text x="180.3" y="5">3</text>
<text x="245.1" y="5">4</text>
<text x="188.3" y="20.7">IO_L1P_HSWAPEN_0</text>
<text x="193.2" y="23.3">IO_L1N_VREF_0</text>
<text x="214.8" y="19.4">C4</text>
<text x="214.8" y="22">A4</text>
<text x="20.7" y="29.5">A</text>
<text x="78" y="28.6">IO_L1N_A24_VREF_1</text>
<text x="85.6" y="26">IO_L1P_A25_1</text>
<text x="104.8" y="27.3">E12</text>
<text x="104.8" y="29.9">B15</text>
<text x="104.8" y="24.6">E13</text>
<text x="200.5" y="28.6">IO_L2N_0</text>
<text x="200.8" y="26">IO_L2P_0</text>
<text x="214.8" y="24.6">B5</text>
<text x="214.8" y="29.9">D5</text>
<text x="214.8" y="27.3">A5</text>
<text x="274.7" y="29.5">A</text>
<text x="75.5" y="33.8">IO_L29N_A22_M1A14_1</text>
<text x="75.9" y="31.2">IO_L29P_A23_M1A13_1</text>
<text x="104.8" y="35.1">F12</text>
<text x="104.8" y="32.5">B16</text>
<text x="200.5" y="33.8">IO_L3N_0</text>
<text x="200.8" y="31.2">IO_L3P_0</text>
<text x="214.8" y="35.1">B6</text>
<text x="214.8" y="32.5">C5</text>
<text x="72.8" y="36.4">IO_L30P_A21_M1RESET_1</text>
<text x="75.3" y="41.7">IO_L31P_A19_M1CKE_1</text>
<text x="75.5" y="39">IO_L30N_A20_M1A11_1</text>
<text x="104.8" y="37.7">G11</text>
<text x="104.8" y="40.3">D14</text>
<text x="200.5" y="39">IO_L4N_0</text>
<text x="200.8" y="36.4">IO_L4P_0</text>
<text x="200.8" y="41.7">IO_L5P_0</text>
<text x="214.8" y="40.3">F7</text>
<text x="214.8" y="37.7">A6</text>
<text x="75.5" y="44.3">IO_L31N_A18_M1A12_1</text>
<text x="77.1" y="46.9">IO_L32P_A17_M1A8_1</text>
<text x="104.8" y="45.6">F13</text>
<text x="104.8" y="43">D16</text>
<text x="200.5" y="44.3">IO_L5N_0</text>
<text x="200.8" y="46.9">IO_L6P_0</text>
<text x="214.8" y="45.6">C7</text>
<text x="214.8" y="43">E6</text>
<text x="75.9" y="52.1">IO_L33P_A15_M1A10_1</text>
<text x="76.7" y="49.5">IO_L32N_A16_M1A9_1</text>
<text x="104.8" y="50.8">C15</text>
<text x="104.8" y="48.2">F14</text>
<text x="104.8" y="53.4">C16</text>
<text x="200.5" y="49.5">IO_L6N_0</text>
<text x="200.8" y="52.1">IO_L7P_0</text>
<text x="214.8" y="50.8">D6</text>
<text x="214.8" y="48.2">A7</text>
<text x="214.8" y="53.4">C6</text>
<text x="75.1" y="60">IO_L34N_A12_M1BA2_1</text>
<text x="76.3" y="57.4">IO_L34P_A13_M1WE_1</text>
<text x="76.7" y="54.7">IO_L33N_A14_M1A4_1</text>
<text x="104.8" y="56">E15</text>
<text x="104.8" y="58.7">E16</text>
<text x="199.3" y="60">IO_L33N_0</text>
<text x="199.7" y="57.4">IO_L33P_0</text>
<text x="200.5" y="54.7">IO_L7N_0</text>
<text x="214.8" y="56">B8</text>
<text x="214.8" y="58.7">A8</text>
<text x="76.7" y="65.2">IO_L35N_A10_M1A2_1</text>
<text x="77.1" y="62.6">IO_L35P_A11_M1A7_1</text>
<text x="104.8" y="61.3">F15</text>
<text x="104.8" y="63.9">F16</text>
<text x="188.8" y="65.2">IO_L34N_GCLK18_0</text>
<text x="189.2" y="62.6">IO_L34P_GCLK19_0</text>
<text x="214.8" y="61.3">C9</text>
<text x="214.8" y="63.9">A9</text>
<text x="76.3" y="70.4">IO_L36N_A8_M1BA1_1</text>
<text x="76.7" y="67.8">IO_L36P_A9_M1BA0_1</text>
<text x="104.8" y="69.1">G16</text>
<text x="104.8" y="71.8">H15</text>
<text x="104.8" y="66.5">G14</text>
<text x="188.8" y="70.4">IO_L35N_GCLK16_0</text>
<text x="189.2" y="67.8">IO_L35P_GCLK17_0</text>
<text x="214.8" y="66.5">B10</text>
<text x="214.8" y="71.8">E7</text>
<text x="214.8" y="69.1">A10</text>
<text x="77.9" y="75.7">IO_L37N_A6_M1A1_1</text>
<text x="78.3" y="73.1">IO_L37P_A7_M1A0_1</text>
<text x="104.8" y="77">G12</text>
<text x="104.8" y="74.4">H16</text>
<text x="188.8" y="75.7">IO_L36N_GCLK14_0</text>
<text x="189.2" y="73.1">IO_L36P_GCLK15_0</text>
<text x="214.8" y="77">E10</text>
<text x="214.8" y="74.4">E8</text>
<text x="20.7" y="81.2">B</text>
<text x="74.3" y="80.9">IO_L38N_A4_M1CLKN_1</text>
<text x="76.4" y="78.3">IO_L38P_A5_M1CLK_1</text>
<text x="82.4" y="83.5">IO_L39P_M1A3_1</text>
<text x="104.8" y="79.6">H11</text>
<text x="104.8" y="82.2">H13</text>
<text x="188.8" y="80.9">IO_L37N_GCLK12_0</text>
<text x="189.2" y="78.3">IO_L37P_GCLK13_0</text>
<text x="199.7" y="83.5">IO_L38P_0</text>
<text x="214.8" y="82.2">D8</text>
<text x="214.8" y="79.6">C10</text>
<text x="274.7" y="81.2">B</text>
<text x="71.8" y="88.8">IO_L40P_GCLK11_M1A5_1</text>
<text x="80" y="86.1">IO_L39N_M1ODT_1</text>
<text x="104.8" y="84.8">H14</text>
<text x="104.8" y="87.5">J11</text>
<text x="192.1" y="86.1">IO_L38N_VREF_0</text>
<text x="199.7" y="88.8">IO_L39P_0</text>
<text x="214.8" y="87.5">C11</text>
<text x="214.8" y="84.8">C8</text>
<text x="61.5" y="94">IO_L41P_GCLK9_IRDY1_M1RASN_1</text>
<text x="71.5" y="91.4">IO_L40N_GCLK10_M1A6_1</text>
<text x="104.8" y="90.1">J12</text>
<text x="104.8" y="95.3">K14</text>
<text x="104.8" y="92.7">J13</text>
<text x="199.3" y="91.4">IO_L39N_0</text>
<text x="199.7" y="94">IO_L40P_0</text>
<text x="214.8" y="92.7">F9</text>
<text x="214.8" y="90.1">A11</text>
<text x="214.8" y="95.3">D9</text>
<text x="61.5" y="101.9">IO_L42N_GCLK6_TRDY1_M1LDM_1</text>
<text x="69.2" y="96.6">IO_L41N_GCLK8_M1CASN_1</text>
<text x="70.4" y="99.2">IO_L42P_GCLK7_M1UDM_1</text>
<text x="104.8" y="97.9">K12</text>
<text x="104.8" y="100.5">K11</text>
<text x="192.1" y="101.9">IO_L62N_VREF_0</text>
<text x="199.3" y="96.6">IO_L40N_0</text>
<text x="199.7" y="99.2">IO_L62P_0</text>
<text x="214.8" y="97.9">B12</text>
<text x="214.8" y="100.5">A12</text>
<text x="70.9" y="107.1">IO_L43N_GCLK4_M1DQ5_1</text>
<text x="71.3" y="104.5">IO_L43P_GCLK5_M1DQ4_1</text>
<text x="104.8" y="105.8">J16</text>
<text x="104.8" y="103.2">J14</text>
<text x="192.7" y="107.1">IO_L63N_SCP6_0</text>
<text x="193.1" y="104.5">IO_L63P_SCP7_0</text>
<text x="214.8" y="105.8">A13</text>
<text x="214.8" y="103.2">C13</text>
<text x="76.2" y="112.3">IO_L44N_A2_M1DQ7_1</text>
<text x="76.6" y="109.7">IO_L44P_A3_M1DQ6_1</text>
<text x="104.8" y="108.4">K15</text>
<text x="104.8" y="113.6">N14</text>
<text x="104.8" y="111">K16</text>
<text x="192.7" y="112.3">IO_L64N_SCP4_0</text>
<text x="193.1" y="109.7">IO_L64P_SCP5_0</text>
<text x="214.8" y="111">E11</text>
<text x="214.8" y="108.4">F10</text>
<text x="214.8" y="113.6">B14</text>
<text x="72.9" y="117.6">IO_L45N_A0_M1LDQSN_1</text>
<text x="75" y="114.9">IO_L45P_A1_M1LDQS_1</text>
<text x="104.8" y="116.2">N16</text>
<text x="104.8" y="118.9">M15</text>
<text x="192.7" y="117.6">IO_L65N_SCP2_0</text>
<text x="193.1" y="114.9">IO_L65P_SCP3_0</text>
<text x="214.8" y="116.2">A14</text>
<text x="214.8" y="118.9">D11</text>
<text x="71.7" y="125.4">IO_L47P_FWE_B_M1DQ0_1</text>
<text x="71.8" y="122.8">IO_L46N_FOE_B_M1DQ3_1</text>
<text x="72.5" y="120.2">IO_L46P_FCS_B_M1DQ2_1</text>
<text x="104.8" y="124.1">L14</text>
<text x="104.8" y="121.5">M16</text>
<text x="192.7" y="122.8">IO_L66N_SCP0_0</text>
<text x="193.1" y="120.2">IO_L66P_SCP1_0</text>
<text x="214.8" y="121.5">D12</text>
<text x="74.3" y="128">IO_L47N_LDC_M1DQ1_1</text>
<text x="74.5" y="130.6">IO_L48P_HDC_M1DQ8_1</text>
<text x="104.8" y="132">P16</text>
<text x="104.8" y="129.3">P15</text>
<text x="104.8" y="126.7">L16</text>
<text x="20.7" y="132.9">C</text>
<text x="79.5" y="135.9">IO_L49P_M1DQ10_1</text>
<text x="80.3" y="133.3">IO_L48N_M1DQ9_1</text>
<text x="104.8" y="134.6">R15</text>
<text x="104.8" y="137.2">R16</text>
<text x="274.7" y="132.9">C</text>
<text x="76.7" y="143.7">IO_L50N_M1UDQSN_1</text>
<text x="78.8" y="141.1">IO_L50P_M1UDQS_1</text>
<text x="79.1" y="138.5">IO_L49N_M1DQ11_1</text>
<text x="104.8" y="139.8">R14</text>
<text x="104.8" y="142.4">T15</text>
<text x="79.1" y="149">IO_L51N_M1DQ13_1</text>
<text x="79.5" y="146.3">IO_L51P_M1DQ12_1</text>
<text x="104.8" y="145">T14</text>
<text x="104.8" y="147.7">T13</text>
<text x="79.1" y="154.2">IO_L52N_M1DQ15_1</text>
<text x="79.5" y="151.6">IO_L52P_M1DQ14_1</text>
<text x="104.8" y="155.5">L12</text>
<text x="104.8" y="150.3">R12</text>
<text x="104.8" y="152.9">T12</text>
<text x="82.1" y="159.4">IO_L53N_VREF_1</text>
<text x="89.7" y="156.8">IO_L53P_1</text>
<text x="104.8" y="158.1">L13</text>
<text x="104.8" y="160.7">M13</text>
<text x="74.1" y="164.7">IO_L74N_DOUT_BUSY_1</text>
<text x="79.7" y="162.1">IO_L74P_AWAKE_1</text>
<text x="104.8" y="163.4">M14</text>
<text x="20.7" y="184.6">D</text>
<text x="274.7" y="184.6">D</text>
<text x="153.8" y="190.8">Title</text>
<text x="153.8" y="196.1">Size:</text>
<text x="172.1" y="196.1">Number:</text>
<text x="195.7" y="196.1">Revision:</text>
<text x="153.8" y="200">Date: 2015-7-2</text>
<text x="153.8" y="202.6">File:</text>
<text x="176" y="200">Time: 18:27:57</text>
<text x="195.7" y="200">Sheet2</text>
<text x="204.6" y="200">of 7</text>
<text x="50.7" y="206.5">1</text>
<text x="115.5" y="206.5">2</text>
<text x="180.3" y="206.5">3</text>
<text x="245.1" y="206.5">4</text>
</g>
<g font-size="2.4" fill="#000080">
<text x="165.5" y="16.8">U6A</text>
<text x="55.6" y="22">U6B</text>
<text x="165.5" y="126.7">XC6SLX9-2FTG256C</text>
<text x="55.6" y="168.6">XC6SLX9-2FTG256C</text>
<text x="219.2" y="189.5">*</text>
<text x="219.2" y="192.2">*</text>
<text x="219.2" y="194.8">*</text>
<text x="219.2" y="197.4">*</text>
<text x="160.3" y="202.6">I:\AX\AX309\2.0\2_FPGA.SchDoc</text>
<text x="219.2" y="200">*</text>
</g>
<g font-size="2.4" fill="#800000">
<text x="223.1" y="19.4">HSWAPEN</text>
<text x="228.4" y="22">A4</text>
<text x="115.8" y="24.6">RTC_SCLK</text>
<text x="118.4" y="27.3">E12</text>
<text x="118.4" y="29.9">B15</text>
<text x="228.4" y="27.3">A5</text>
<text x="228.4" y="24.6">B5</text>
<text x="228.4" y="29.9">DIG6</text>
<text x="118.4" y="32.5">B16</text>
<text x="118.4" y="35.1">F12</text>
<text x="228.4" y="35.1">B6</text>
<text x="228.4" y="32.5">DIG2</text>
<text x="115.8" y="40.3">RTC_DATA</text>
<text x="118.4" y="37.7">G11</text>
<text x="228.4" y="37.7">A6</text>
<text x="228.4" y="40.3">DIG3</text>
<text x="118.4" y="45.6">F13</text>
<text x="118.4" y="43">D16</text>
<text x="228.4" y="45.6">DIG0</text>
<text x="228.4" y="43">DIG1</text>
<text x="118.4" y="48.2">F14</text>
<text x="118.4" y="50.8">C15</text>
<text x="118.4" y="53.4">C16</text>
<text x="228.4" y="48.2">A7</text>
<text x="228.4" y="50.8">DIG4</text>
<text x="228.4" y="53.4">DIG7</text>
<text x="118.4" y="56">E15</text>
<text x="118.4" y="58.7">E16</text>
<text x="228.4" y="58.7">A8</text>
<text x="228.4" y="56">B8</text>
<text x="118.4" y="61.3">F15</text>
<text x="118.4" y="63.9">F16</text>
<text x="228.4" y="61.3">C9</text>
<text x="228.4" y="63.9">A9</text>
<text x="118.4" y="66.5">G14</text>
<text x="118.4" y="69.1">G16</text>
<text x="118.4" y="71.8">H15</text>
<text x="228.4" y="69.1">A10</text>
<text x="228.4" y="66.5">B10</text>
<text x="228.4" y="71.8">DIG5</text>
<text x="118.4" y="77">G12</text>
<text x="118.4" y="74.4">H16</text>
<text x="228.4" y="77">SEL1</text>
<text x="228.4" y="74.4">SEL4</text>
<text x="118.4" y="79.6">H11</text>
<text x="118.4" y="82.2">H13</text>
<text x="228.4" y="79.6">C10</text>
<text x="228.4" y="82.2">SEL5</text>
<text x="118.4" y="84.8">H14</text>
<text x="118.4" y="87.5">BUZZER</text>
<text x="228.4" y="84.8">C8</text>
<text x="228.4" y="87.5">RXD</text>
<text x="118.4" y="92.7">J13</text>
<text x="118.4" y="95.3">K14</text>
<text x="118.4" y="90.1">J12</text>
<text x="228.4" y="90.1">A11</text>
<text x="228.4" y="95.3">SEL0</text>
<text x="228.4" y="92.7">SEL3</text>
<text x="118.4" y="97.9">K12</text>
<text x="228.4" y="100.5">A12</text>
<text x="228.4" y="97.9">B12</text>
<text x="118.4" y="103.2">J14</text>
<text x="118.4" y="105.8">J16</text>
<text x="225.8" y="103.2">RTC_NRST</text>
<text x="228.4" y="105.8">A13</text>
<text x="113.2" y="113.6">VGAD14</text>
<text x="118.4" y="108.4">K15</text>
<text x="118.4" y="111">K16</text>
<text x="228.4" y="113.6">B14</text>
<text x="228.4" y="111">E11</text>
<text x="228.4" y="108.4">SEL2</text>
<text x="118.4" y="116.2">N16</text>
<text x="118.4" y="118.9">M15</text>
<text x="228.4" y="116.2">A14</text>
<text x="228.4" y="118.9">D11</text>
<text x="118.4" y="121.5">M16</text>
<text x="118.4" y="124.1">L14</text>
<text x="228.4" y="121.5">TXD</text>
<text x="118.4" y="126.7">L16</text>
<text x="118.4" y="129.3">P15</text>
<text x="118.4" y="132">P16</text>
<text x="118.4" y="134.6">R15</text>
<text x="118.4" y="137.2">R16</text>
<text x="118.4" y="139.8">R14</text>
<text x="118.4" y="142.4">T15</text>
<text x="118.4" y="147.7">T13</text>
<text x="118.4" y="145">T14</text>
<text x="113.2" y="155.5">VGAD13</text>
<text x="118.4" y="152.9">T12</text>
<text x="118.4" y="150.3">R12</text>
<text x="113.2" y="158.1">VGA_VSYNC</text>
<text x="113.2" y="160.7">VGAD15</text>
<text x="113.2" y="163.4">VGA_HSYNC</text>
</g>
<g font-size="2.3" fill="#000080">
<text x="236.2" y="18.6">R49</text>
<text x="249.3" y="18.6">4K7</text>
</g>
</svg>
